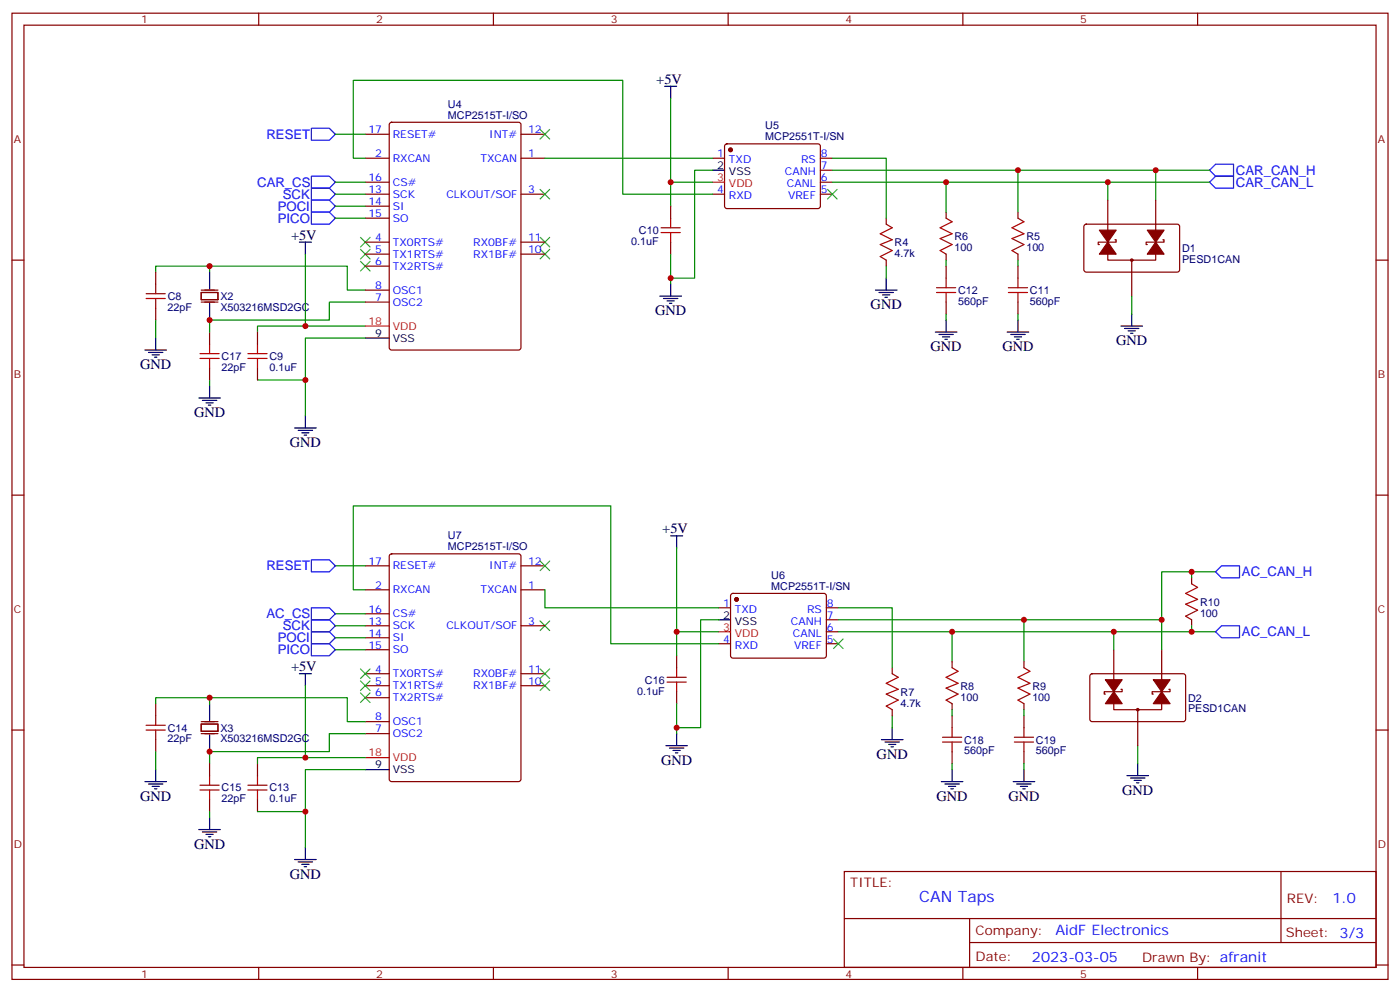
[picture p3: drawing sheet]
<svg xmlns="http://www.w3.org/2000/svg" width="412mm" height="292mm" viewBox="0 0 412 292" stroke-linecap="round" stroke-linejoin="round" font-family="sans-serif">
<g fill="none" stroke="#870000" stroke-width=".35">
<path d="M3.5 3.9h405.4v284.3h-405.4zM7.1 7.4h398.2v277.3h-398.2zM76.2 3.9v3.5M145.3 3.9v3.5M214.5 3.9v3.5M283.6 3.9v3.5M352.8 3.9v3.5M107.6 39.5h7.1M114.9 36.2l.5-.2h37.4l.6 .4 .1 65.9-.5 .7h-37.6l-.7-.5v-65.8zM153.5 39.5h7M107.6 46.6h7.1M107.6 57.2h7.1"/>
<path d="M107.6 53.6h7.1M153.5 46.6h7M153.5 57.2h7M209.9 46.6h3.5M209.9 57.2h3.5M213.7 42.5l.4-.2 27.1 .1 .5 .6-.1 18-.7 .4-27-.1-.5-.6v-17.7zM241.7 46.6h3.5M241.7 57.2h3.5M241.7 53.6h3.5M241.7 50.1h3.5M326.3 58.9v10.6M340.4 58.9v10.6"/>
<path d="M3.5 76.6h3.6M107.6 71.3h7.1M107.6 74.8h7.1M107.6 78.3h7.1M107.6 60.7h7.1M107.6 64.2h7.1M153.5 71.3h7M153.5 74.8h7M197.6 60.7v3.5M197.6 71.3v3.5M261.1 64.2v1.8M261.1 76.6v1.7"/>
<path d="M278.7 62.4v1.8M278.7 74.8v1.8M278.7 78.3v3.5M299.9 62.4v1.8M299.9 74.8v1.8M299.9 78.3v3.5M319.5 66.2l.5-.2h27.1l.4 .7-.1 12.9-.6 .5-27.1-.1-.4-.6v-12.7zM326.3 73v3.6h7.1M328.4 70.6h.4v.7h-5.3v.7h.3M333.4 76.6v10.5M340.4 73v3.6h-7M342.5 70.6h.4v.7h-5.3v.7h.4"/>
<path d="M405.3 76.6h3.6M45.9 80.1v3.5M45.9 90.7v3.5M59.3 86.1h4.9v2.1h-4.9zM59.3 85.4h4.9M59.3 88.9h4.9M61.7 97.7v3.5M75.8 97.7v3.5M107.6 85.4h7.1M107.6 88.9h7.1M278.7 88.9v3.5M299.9 88.9v3.5"/>
<path d="M61.7 108.3v3.5M75.8 108.3v3.5M3.5 145.7h3.6M405.3 145.7h3.6M107.6 173.6h7.1M107.6 166.5h7.1M114.9 163.2l.5-.2h37.4l.6 .4 .1 65.9-.5 .7h-37.6l-.7-.5v-65.8zM153.5 173.6h7M153.5 166.5h7M211.7 178.9h3.5M215.4 174.8l.5-.2 27.1 .1 .4 .6v17.9l-.7 .5-27.1-.1-.4-.6v-17.7zM243.4 178.9h3.5"/>
<path d="M351 170v1.8M107.6 184.1h7.1M107.6 198.3h7.1M107.6 187.7h7.1M107.6 191.2h7.1M107.6 180.6h7.1M153.5 184.1h7M153.5 198.3h7M199.3 193v3.5M211.7 189.4h3.5M243.4 189.4h3.5M243.4 185.9h3.5"/>
<path d="M243.4 182.4h3.5M262.8 196.5v1.8M280.5 194.7v1.8M301.6 194.7v1.8M321.3 198.5l.4-.2h27.1l.4 .7v12.9l-.7 .5-27-.1-.5-.6v-12.7zM328.1 191.2v10.6M342.2 191.2v10.6M351 182.4v1.7M3.5 214.8h3.6M45.9 207.1v3.5M45.9 217.7v3.5M59.3 213.1h4.9v2.1h-4.9z"/>
<path d="M59.3 215.9h4.9M59.3 212.4h4.9M107.6 201.8h7.1M107.6 205.3h7.1M107.6 215.9h7.1M107.6 212.4h7.1M153.5 201.8h7M199.3 203.6v3.5M262.8 208.8v1.8M280.5 207.1v1.7M280.5 210.6v3.5M301.6 207.1v1.7"/>
<path d="M301.6 210.6v3.5M328.1 205.3v3.5h7M330.2 202.8h.4v.8h-5.3v.7h.3M335.1 208.8v10.6M342.2 205.3v3.5h-7.1M344.3 202.8h.4v.8h-5.3v.7h.3M405.3 214.8h3.6M61.7 224.7v3.5M61.7 235.3v3.5M75.8 224.7v3.5M75.8 235.3v3.5M280.5 221.2v3.5"/>
<path d="M301.6 221.2v3.5M248.7 256.5h156.6v28.2h-156.6zM377.3 256.5v20.9M248.7 270.3h156.5M285.6 277.4h119.6M285.6 270.3v14.1M3.5 284h3.6M76.2 284.7v3.5M145.3 284.7v3.5M214.5 284.7v3.5M283.6 284.7v3.5M352.8 284.7v3.5"/>
<path d="M405.3 284h3.6"/>
<circle cx="333.4" cy="76.6" r=".35"/>
<circle cx="335.1" cy="208.8" r=".35"/>
</g>
<g fill="none" stroke="#008700" stroke-width=".35">
<path d="M98.8 39.5h8.8M197.6 28.9v24.7h12.3M98.8 53.6h8.8M98.8 57.2h8.8M107.6 46.6h-3.5v-23h79.3v33.6h26.5M160.5 46.6h49.4M197.6 53.6v7.1M209.9 50.1h-5.3v31.7h-7M245.2 46.6h15.9v17.6M245.2 50.1h95.2v8.8M245.2 53.6h81.1v5.3M278.7 53.6v8.8"/>
<path d="M299.9 50.1v12.3M326.3 53.6h30M340.4 50.1h15.9M61.7 78.3h-15.8v1.8M90 74.8v21.2h17.6M98.8 64.2h8.8M98.8 60.7h8.8M197.6 74.8v8.8M261.1 78.3v3.5M278.7 76.6v1.7M299.9 76.6v1.7M45.9 94.2v5.3"/>
<path d="M61.7 80.1v-1.8h40.6v7.1h5.3M90 96h-14.2v1.7M107.6 88.9h-10.6v5.3h-35.3v3.5M107.6 99.5h-17.6v22.9M278.7 92.4v1.8M299.9 92.4v1.8M333.4 87.1v5.3M61.7 111.8v1.8M75.8 111.8h14.2M98.8 166.5h8.8M107.6 173.6h-3.5v-24.7h75.8v40.5h31.8M160.5 173.6v5.3h51.2"/>
<path d="M199.3 161.2v24.7h12.4M246.9 178.9h15.9v17.6M351 168.3v1.7M358.1 168.3h-15.9v14.1M98.8 191.2h8.8M98.8 187.7h8.8M98.8 184.1h8.8M98.8 180.6h8.8M199.3 185.9v7.1M211.7 182.4h-5.3v31.7h-7.1M246.9 185.9h81.2v5.3M246.9 182.4h95.3v8.8"/>
<path d="M280.5 185.9v8.8M301.6 182.4v12.3M328.1 185.9h30M351 184.1v1.8M61.7 207.1v-1.8h40.6v7.1h5.3M61.7 205.3h-15.8v1.8M90 201.8v21.2h17.6M107.6 215.9h-10.6v5.3h-35.3v3.5M199.3 207.1v8.8M262.8 210.6v3.5M280.5 208.8v1.8M301.6 208.8v1.8"/>
<path d="M335.1 219.4v5.3M45.9 221.2v5.3M61.7 238.8v1.8M75.8 238.8h14.2M90 223h-14.2v1.7M107.6 226.5h-17.6v22.9M280.5 224.7v1.8M301.6 224.7v1.8"/>
</g>
<g fill="none" stroke="#a10000" stroke-width=".35">
<path d="M194.7 68.4h5.7M194.7 67h5.7M197.6 64.2v2.8M197.6 68.4v2.9M261.1 66l1.7 1-3.5 1.8 3.5 1.8-3.5 1.4 3.5 1.7-3.5 1.8 1.8 1.1M278.7 64.2l1.8 1.1-3.6 1.7 3.6 1.8-3.6 1.4 3.6 1.8-3.6 1.7 1.8 1.1M299.9 64.2l1.7 1.1-3.5 1.7 3.5 1.8-3.5 1.4 3.5 1.8-3.5 1.7 1.8 1.1M43 87.8h5.7M43 86.4h5.7M45.9 83.6v2.8M45.9 87.8v2.9M275.9 86.1h5.6"/>
<path d="M275.9 84.7h5.6M278.7 81.8v2.9M278.7 86.1v2.8M297 86.1h5.7M297 84.7h5.7M299.9 81.8v2.9M299.9 86.1v2.8M58.9 105.5h5.7M58.9 104.1h5.7M61.7 101.2v2.9M61.7 105.5v2.8M73 105.5h5.7"/>
<path d="M73 104.1h5.7M75.8 101.2v2.9M75.8 105.5v2.8M351 171.8l1.8 1.1-3.6 1.7 3.6 1.8-3.6 1.4 3.6 1.8-3.6 1.7 1.8 1.1M196.5 199.3h5.6M199.3 196.5v2.8M262.8 198.3l1.8 1-3.5 1.8 3.5 1.7-3.5 1.5 3.5 1.7-3.5 1.8 1.7 1M280.5 196.5l1.7 1.1-3.5 1.7 3.5 1.8-3.5 1.4 3.5 1.8-3.5 1.7 1.8 1.1M301.6 196.5l1.8 1.1-3.5 1.7 3.5 1.8-3.5 1.4 3.5 1.8-3.5 1.7 1.7 1.1M43 214.8h5.7M43 213.4h5.7M45.9 210.6v2.8"/>
<path d="M45.9 214.8v2.9M196.5 200.7h5.6M199.3 200.7v2.9M277.6 218.4h5.7M277.6 217h5.7M280.5 214.1v2.9M280.5 218.4v2.8M298.8 218.4h5.6M298.8 217h5.6M301.6 214.1v2.9M301.6 218.4v2.8M58.9 232.5h5.7"/>
<path d="M58.9 231.1h5.7M61.7 228.2v2.9M61.7 232.5v2.8M73 232.5h5.7M73 231.1h5.7M75.8 228.2v2.9M75.8 232.5v2.8"/>
</g>
<g fill="none" stroke="#3c3" stroke-width=".35">
<path d="M159.1 38.1l2.8 2.8M161.9 38.1l-2.8 2.8M159.1 55.7l2.8 2.9M161.9 55.7l-2.8 2.9M243.8 55.7l2.8 2.9M246.6 55.7l-2.8 2.9M106.2 69.8l2.8 2.9M106.2 73.4l2.8 2.8M106.2 76.9l2.8 2.8M109 69.8l-2.8 2.9M109 73.4l-2.8 2.8M109 76.9l-2.8 2.8"/>
<path d="M159.1 73.4l2.8 2.8M159.1 69.8l2.8 2.9M161.9 73.4l-2.8 2.8M161.9 69.8l-2.8 2.9M159.1 165.1l2.8 2.8M161.9 165.1l-2.8 2.8M106.2 196.8l2.8 2.9M109 196.8l-2.8 2.9M159.1 182.7l2.8 2.9M159.1 196.8l2.8 2.9M161.9 182.7l-2.8 2.9M161.9 196.8l-2.8 2.9"/>
<path d="M245.5 188l2.9 2.9M248.4 188l-2.9 2.9M106.2 203.9l2.8 2.8M106.2 200.4l2.8 2.8M109 203.9l-2.8 2.8M109 200.4l-2.8 2.8M159.1 200.4l2.8 2.8M161.9 200.4l-2.8 2.8"/>
</g>
<g fill="none" stroke="#000" stroke-width=".35">
<path d="M195.8 25.4h3.5M197.6 25.4v3.5M209.9 50.1h3.5M88.2 71.3h3.5M90 71.3v3.5M45.9 99.5v3.5M61.7 80.1v4.9M61.7 89.3v4.9M107.6 99.5h7.1M194.4 87.1h6.3M195.4 87.8h4.3M196.5 88.5h2.1"/>
<path d="M197.2 89.3h.7M197.6 83.6v3.5M257.9 85.4h6.3M258.9 86.1h4.3M260 86.8h2.1M260.7 87.5h.7M261.1 81.8v3.6M275.5 97.7h6.4M276.6 98.4h4.2M277.6 99.1h2.2M278.3 99.8h.7M278.7 94.2v3.5"/>
<path d="M296.7 97.7h6.3M297.7 98.4h4.3M298.8 99.1h2.1M299.5 99.8h.7M299.9 94.2v3.5M330.2 96h6.3M331.3 96.7h4.2M332.3 97.4h2.1M333 98.1h.7M333.4 92.4v3.6M42.7 103h6.3M43.7 103.7h4.3"/>
<path d="M44.8 104.4h2.1M45.5 105.1h.7M58.6 117.1h6.3M59.6 117.8h4.3M60.7 118.5h2.1M61.4 119.2h.7M61.7 113.6v3.5M86.8 125.9h6.3M87.8 126.6h4.3M88.9 127.4h2.1M89.6 128.1h.7M90 122.4v3.5"/>
<path d="M197.6 157.7h3.5M199.3 157.7v3.5M88.2 198.3h3.5M90 198.3v3.5M211.7 182.4h3.5M61.7 207.1v4.9M61.7 216.3v4.9M196.1 219.4h6.4M199.3 215.9v3.5M259.6 217.7h6.4M260.7 218.4h4.2M261.8 219.1h2.1"/>
<path d="M262.5 219.8h.7M262.8 214.1v3.6M42.7 230h6.3M43.7 230.7h4.3M44.8 231.4h2.1M45.5 232.1h.7M45.9 226.5v3.5M107.6 226.5h7.1M197.2 220.1h4.2M198.3 220.8h2.1M199 221.5h.7M277.3 230h6.3"/>
<path d="M278.3 230.7h4.3M279.4 231.4h2.1M280.1 232.1h.7M280.5 226.5v3.5M298.4 230h6.4M299.5 230.7h4.2M300.6 231.4h2.1M301.3 232.1h.7M301.6 226.5v3.5M332 228.2h6.3M333 229h4.3M334.1 229.7h2.1"/>
<path d="M334.8 230.4h.7M335.1 224.7v3.5M58.6 244.1h6.3M59.6 244.8h4.3M60.7 245.5h2.1M61.4 246.2h.7M61.7 240.6v3.5M86.8 252.9h6.3M87.8 253.6h4.3M88.9 254.4h2.1M89.6 255.1h.7M90 249.4v3.5"/>
</g>
<path d="M209.9 53.6h3.5M107.6 96h7.1M211.7 185.9h3.5M107.6 223h7.1" fill="none" stroke="#f00" stroke-width=".35"/>
<g fill="none" stroke="#00f" stroke-width=".35">
<path d="M91.7 37.7h5.3l1.8 1.8-1.8 1.8h-5.3zM91.7 58.9h5.3l1.8 1.8-1.8 1.7h-5.3zM91.7 55.4h5.3l1.8 1.8-1.8 1.7h-5.3zM91.7 51.9h5.3l1.8 1.7-1.8 1.8h-5.3zM356.3 50.1l1.8-1.8h5.3v3.6h-5.3zM358.1 51.9h5.3v3.5h-5.3l-1.8-1.8zM91.7 62.4h5.3l1.8 1.8-1.8 1.8h-5.3zM91.7 164.7h5.3l1.8 1.8-1.8 1.8h-5.3zM91.7 178.9h5.3l1.8 1.7-1.8 1.8h-5.3zM358.1 168.3l1.7-1.8h5.3v3.5h-5.3zM91.7 189.4h5.3l1.8 1.8-1.8 1.8h-5.3zM91.7 185.9h5.3l1.8 1.8-1.8 1.7h-5.3z"/>
<path d="M91.7 182.4h5.3l1.8 1.7-1.8 1.8h-5.3zM358.1 185.9l1.7-1.8h5.3v3.6h-5.3z"/>
</g>
<g fill="#870000" stroke="#870000" stroke-width=".35">
<path d="M340.4 71.3l2.5 3.5h-4.9z"/>
<path d="M338 67.7h4.9l-2.5 3.6z"/>
<path d="M326.3 71.3l2.5 3.5h-5z"/>
<path d="M323.8 67.7h5l-2.5 3.6z"/>
<path d="M342.2 203.6l2.5 3.5h-5z"/>
<path d="M339.7 200h5l-2.5 3.6z"/>
<path d="M328.1 203.6l2.5 3.5h-5z"/>
<path d="M325.6 200h5l-2.5 3.6z"/>
<circle cx="215.2" cy="44.1" r=".53"/>
<circle cx="217" cy="176.4" r=".53"/>
</g>
<g fill="#c00">
<circle cx="61.7" cy="78.3" r=".88"/>
<circle cx="61.7" cy="94.2" r=".88"/>
<circle cx="90" cy="96" r=".88"/>
<circle cx="90" cy="111.8" r=".88"/>
<circle cx="197.6" cy="81.8" r=".88"/>
<circle cx="197.6" cy="53.6" r=".88"/>
<circle cx="278.7" cy="53.6" r=".88"/>
<circle cx="299.9" cy="50.1" r=".88"/>
<circle cx="340.4" cy="50.1" r=".88"/>
<circle cx="326.3" cy="53.6" r=".88"/>
<circle cx="90" cy="238.8" r=".88"/>
<circle cx="90" cy="223" r=".88"/>
<circle cx="61.7" cy="221.2" r=".88"/>
<circle cx="61.7" cy="205.3" r=".88"/>
<circle cx="199.3" cy="185.9" r=".88"/>
<circle cx="199.3" cy="214.1" r=".88"/>
<circle cx="301.6" cy="182.4" r=".88"/>
<circle cx="280.5" cy="185.9" r=".88"/>
<circle cx="342.2" cy="182.4" r=".88"/>
<circle cx="328.1" cy="185.9" r=".88"/>
<circle cx="351" cy="168.3" r=".88"/>
<circle cx="351" cy="185.9" r=".88"/>
</g>
<text font-size="4.6" fill="#00f" x="270.8" y="265.5">CAN Taps</text>
<g font-size="4.2">
<text x="193.3" y="24.7">+5V</text>
<text x="85.7" y="70.6">+5V</text>
<text x="193" y="92.8">GND</text>
<text x="256.5" y="91">GND</text>
<text x="328.8" y="101.6">GND</text>
<text x="274.1" y="103.4">GND</text>
<text x="295.3" y="103.4">GND</text>
<text x="41.3" y="108.7">GND</text>
<text x="57.1" y="122.8">GND</text>
<text x="85.4" y="131.6">GND</text>
<text x="195.1" y="157">+5V</text>
<text x="85.7" y="197.6">+5V</text>
<text x="194.7" y="225.1">GND</text>
<text x="258.2" y="223.3">GND</text>
<text x="330.6" y="233.9">GND</text>
<text x="41.3" y="235.7">GND</text>
<text x="275.9" y="235.7">GND</text>
<text x="297" y="235.7">GND</text>
<text x="57.1" y="249.8">GND</text>
<text x="85.4" y="258.6">GND</text>
</g>
<g font-size="4.2" fill="#00f">
<text x="392.5" y="265.7">1.0</text>
<text x="310.9" y="275.3">AidF Electronics</text>
<text x="304" y="283.1">2023-03-05</text>
</g>
<g font-size="3.9" fill="#00f">
<text x="78.5" y="40.9">RESET</text>
<text x="364.1" y="51.4">CAR_CAN_H</text>
<text x="75.8" y="54.9">CAR_CS</text>
<text x="83.3" y="58.4">SCK</text>
<text x="364.1" y="54.9">CAR_CAN_L</text>
<text x="81.8" y="62">POCI</text>
<text x="81.8" y="65.5">PICO</text>
<text x="78.5" y="167.9">RESET</text>
<text x="365.8" y="169.6">AC_CAN_H</text>
<text x="78.5" y="181.9">AC_CS</text>
<text x="83.3" y="185.4">SCK</text>
<text x="81.8" y="189">POCI</text>
<text x="365.8" y="187.2">AC_CAN_L</text>
<text x="81.8" y="192.5">PICO</text>
</g>
<g font-size="3.9" fill="#800">
<text x="250.5" y="261.1">TITLE:</text>
<text x="379.1" y="265.7">REV:</text>
<text x="287.4" y="275.3">Company:</text>
<text x="378.7" y="275.9">Sheet: 3/3</text>
<text x="287.4" y="282.9">Date:</text>
<text x="336.4" y="283">Drawn By: afranit</text>
</g>
<g font-size="3.2" fill="#800">
<text x="41.6" y="6.9">1</text>
<text x="110.8" y="6.9">2</text>
<text x="179.9" y="6.9">3</text>
<text x="249.1" y="6.9">4</text>
<text x="318.2" y="6.9">5</text>
<text x="4.1" y="42">A</text>
<text x="405.9" y="42">A</text>
<text x="4.1" y="111.1">B</text>
<text x="405.9" y="111.1">B</text>
<text x="4.1" y="180.3">C</text>
<text x="405.9" y="180.3">C</text>
<text x="4.1" y="249.4">D</text>
<text x="405.9" y="249.4">D</text>
<text x="41.6" y="287.7">1</text>
<text x="110.8" y="287.7">2</text>
<text x="179.9" y="287.7">3</text>
<text x="249.1" y="287.7">4</text>
<text x="318.2" y="287.7">5</text>
</g>
<g font-size="3.2" fill="#000080">
<text x="131.9" y="34.9">MCP2515T-I/SO</text>
<text x="131.9" y="31.8">U4</text>
<text x="225.4" y="41.3">MCP2551T-I/SN</text>
<text x="225.4" y="38.1">U5</text>
<text x="188.2" y="68.9">C10</text>
<text x="281.2" y="70.6">R6</text>
<text x="302.3" y="70.6">R5</text>
<text x="185.9" y="72.1">0.1uF</text>
<text x="263.5" y="75.6">4.7k</text>
<text x="263.5" y="72.4">R4</text>
<text x="281.2" y="73.9">100</text>
<text x="302.3" y="73.9">100</text>
<text x="348.2" y="77.3">PESD1CAN</text>
<text x="348.2" y="74.2">D1</text>
<text x="49.4" y="88.3">C8</text>
<text x="64.9" y="88.3">X2</text>
<text x="282.2" y="89.7">560pF</text>
<text x="282.2" y="86.5">C12</text>
<text x="303.4" y="89.7">560pF</text>
<text x="303.4" y="86.5">C11</text>
<text x="49.4" y="91.5">22pF</text>
<text x="64.9" y="91.5">X503216MSD2GC</text>
<text x="65.3" y="105.9">C17</text>
<text x="79.4" y="105.9">C9</text>
<text x="65.3" y="109.1">22pF</text>
<text x="79.4" y="109.1">0.1uF</text>
<text x="131.9" y="161.9">MCP2515T-I/SO</text>
<text x="131.9" y="158.8">U7</text>
<text x="227.2" y="173.6">MCP2551T-I/SN</text>
<text x="227.2" y="170.4">U6</text>
<text x="353.5" y="178.2">R10</text>
<text x="353.5" y="181.5">100</text>
<text x="190" y="201.2">C16</text>
<text x="282.9" y="202.9">R8</text>
<text x="304.1" y="202.9">R9</text>
<text x="187.7" y="204.4">0.1uF</text>
<text x="265.3" y="207.9">4.7k</text>
<text x="265.3" y="204.7">R7</text>
<text x="282.9" y="206.1">100</text>
<text x="304.1" y="206.1">100</text>
<text x="350" y="209.6">PESD1CAN</text>
<text x="350" y="206.5">D2</text>
<text x="49.4" y="215.3">C14</text>
<text x="64.9" y="215.3">X3</text>
<text x="49.4" y="218.5">22pF</text>
<text x="64.9" y="218.5">X503216MSD2GC</text>
<text x="284" y="218.8">C18</text>
<text x="305.2" y="218.8">C19</text>
<text x="284" y="222">560pF</text>
<text x="305.2" y="222">560pF</text>
<text x="65.3" y="232.9">C15</text>
<text x="79.4" y="232.9">C13</text>
<text x="65.3" y="236.1">22pF</text>
<text x="79.4" y="236.1">0.1uF</text>
</g>
<g font-size="3.2" fill="#00f">
<text x="108.5" y="39.2">17</text>
<text x="115.7" y="40.6">RESET#</text>
<text x="144.1" y="40.6">INT#</text>
<text x="155.6" y="39.2">12</text>
<text x="110.5" y="46.2">2</text>
<text x="115.7" y="47.6">RXCAN</text>
<text x="141.5" y="47.6">TXCAN</text>
<text x="155.6" y="46.2">1</text>
<text x="211.2" y="46.2">1</text>
<text x="214.7" y="48">TXD</text>
<text x="236" y="48">RS</text>
<text x="241.8" y="46.2">8</text>
<text x="108.5" y="53.3">16</text>
<text x="231.2" y="51.5">CANH</text>
<text x="241.8" y="53.3">6</text>
<text x="241.8" y="49.7">7</text>
<text x="108.5" y="56.8">13</text>
<text x="115.7" y="58.2">SCK</text>
<text x="115.7" y="54.7">CS#</text>
<text x="131.5" y="58.2">CLKOUT/SOF</text>
<text x="155.6" y="56.8">3</text>
<text x="211.2" y="56.8">4</text>
<text x="214.7" y="58.6">RXD</text>
<text x="231.8" y="55">CANL</text>
<text x="232.1" y="58.6">VREF</text>
<text x="241.8" y="56.8">5</text>
<text x="108.5" y="60.3">14</text>
<text x="108.5" y="63.9">15</text>
<text x="115.7" y="61.7">SI</text>
<text x="115.7" y="65.3">SO</text>
<text x="110.5" y="70.9">4</text>
<text x="155.6" y="70.9">11</text>
<text x="110.5" y="74.4">5</text>
<text x="110.5" y="78">6</text>
<text x="115.7" y="72.3">TX0RTS#</text>
<text x="115.7" y="75.8">TX1RTS#</text>
<text x="139.4" y="75.8">RX1BF#</text>
<text x="139.4" y="72.3">RX0BF#</text>
<text x="155.6" y="74.4">10</text>
<text x="115.7" y="79.4">TX2RTS#</text>
<text x="110.5" y="88.5">7</text>
<text x="110.5" y="85">8</text>
<text x="115.7" y="90">OSC2</text>
<text x="115.7" y="86.4">OSC1</text>
<text x="108.5" y="166.2">17</text>
<text x="115.7" y="167.6">RESET#</text>
<text x="144.1" y="167.6">INT#</text>
<text x="155.6" y="166.2">12</text>
<text x="110.5" y="173.2">2</text>
<text x="155.6" y="173.2">1</text>
<text x="115.7" y="174.6">RXCAN</text>
<text x="141.5" y="174.6">TXCAN</text>
<text x="213" y="178.5">1</text>
<text x="243.6" y="178.5">8</text>
<text x="108.5" y="183.8">13</text>
<text x="108.5" y="180.3">16</text>
<text x="115.7" y="185.2">SCK</text>
<text x="115.7" y="181.7">CS#</text>
<text x="131.5" y="185.2">CLKOUT/SOF</text>
<text x="155.6" y="183.8">3</text>
<text x="216.5" y="180.3">TXD</text>
<text x="233" y="183.8">CANH</text>
<text x="237.7" y="180.3">RS</text>
<text x="243.6" y="185.6">6</text>
<text x="243.6" y="182">7</text>
<text x="108.5" y="187.3">14</text>
<text x="108.5" y="190.9">15</text>
<text x="115.7" y="188.7">SI</text>
<text x="213" y="189.1">4</text>
<text x="216.5" y="190.9">RXD</text>
<text x="233.6" y="187.3">CANL</text>
<text x="233.9" y="190.9">VREF</text>
<text x="243.6" y="189.1">5</text>
<text x="110.5" y="197.9">4</text>
<text x="115.7" y="192.3">SO</text>
<text x="155.6" y="197.9">11</text>
<text x="110.5" y="201.4">5</text>
<text x="115.7" y="199.3">TX0RTS#</text>
<text x="115.7" y="202.8">TX1RTS#</text>
<text x="139.4" y="202.8">RX1BF#</text>
<text x="139.4" y="199.3">RX0BF#</text>
<text x="155.6" y="201.4">10</text>
<text x="110.5" y="205">6</text>
<text x="115.7" y="206.4">TX2RTS#</text>
<text x="110.5" y="215.5">7</text>
<text x="110.5" y="212">8</text>
<text x="115.7" y="213.4">OSC1</text>
<text x="115.7" y="217">OSC2</text>
</g>
<g font-size="3.2">
<text x="211.2" y="49.7">2</text>
<text x="214.7" y="51.5">VSS</text>
<text x="110.5" y="99.1">9</text>
<text x="115.7" y="100.5">VSS</text>
<text x="213" y="182">2</text>
<text x="216.5" y="183.8">VSS</text>
<text x="110.5" y="226.1">9</text>
<text x="115.7" y="227.5">VSS</text>
</g>
<g font-size="3.2" fill="#f00">
<text x="211.2" y="53.3">3</text>
<text x="214.7" y="55">VDD</text>
<text x="108.5" y="95.6">18</text>
<text x="115.7" y="97">VDD</text>
<text x="213" y="185.6">3</text>
<text x="216.5" y="187.3">VDD</text>
<text x="108.5" y="222.6">18</text>
<text x="115.7" y="224">VDD</text>
</g>
</svg>
